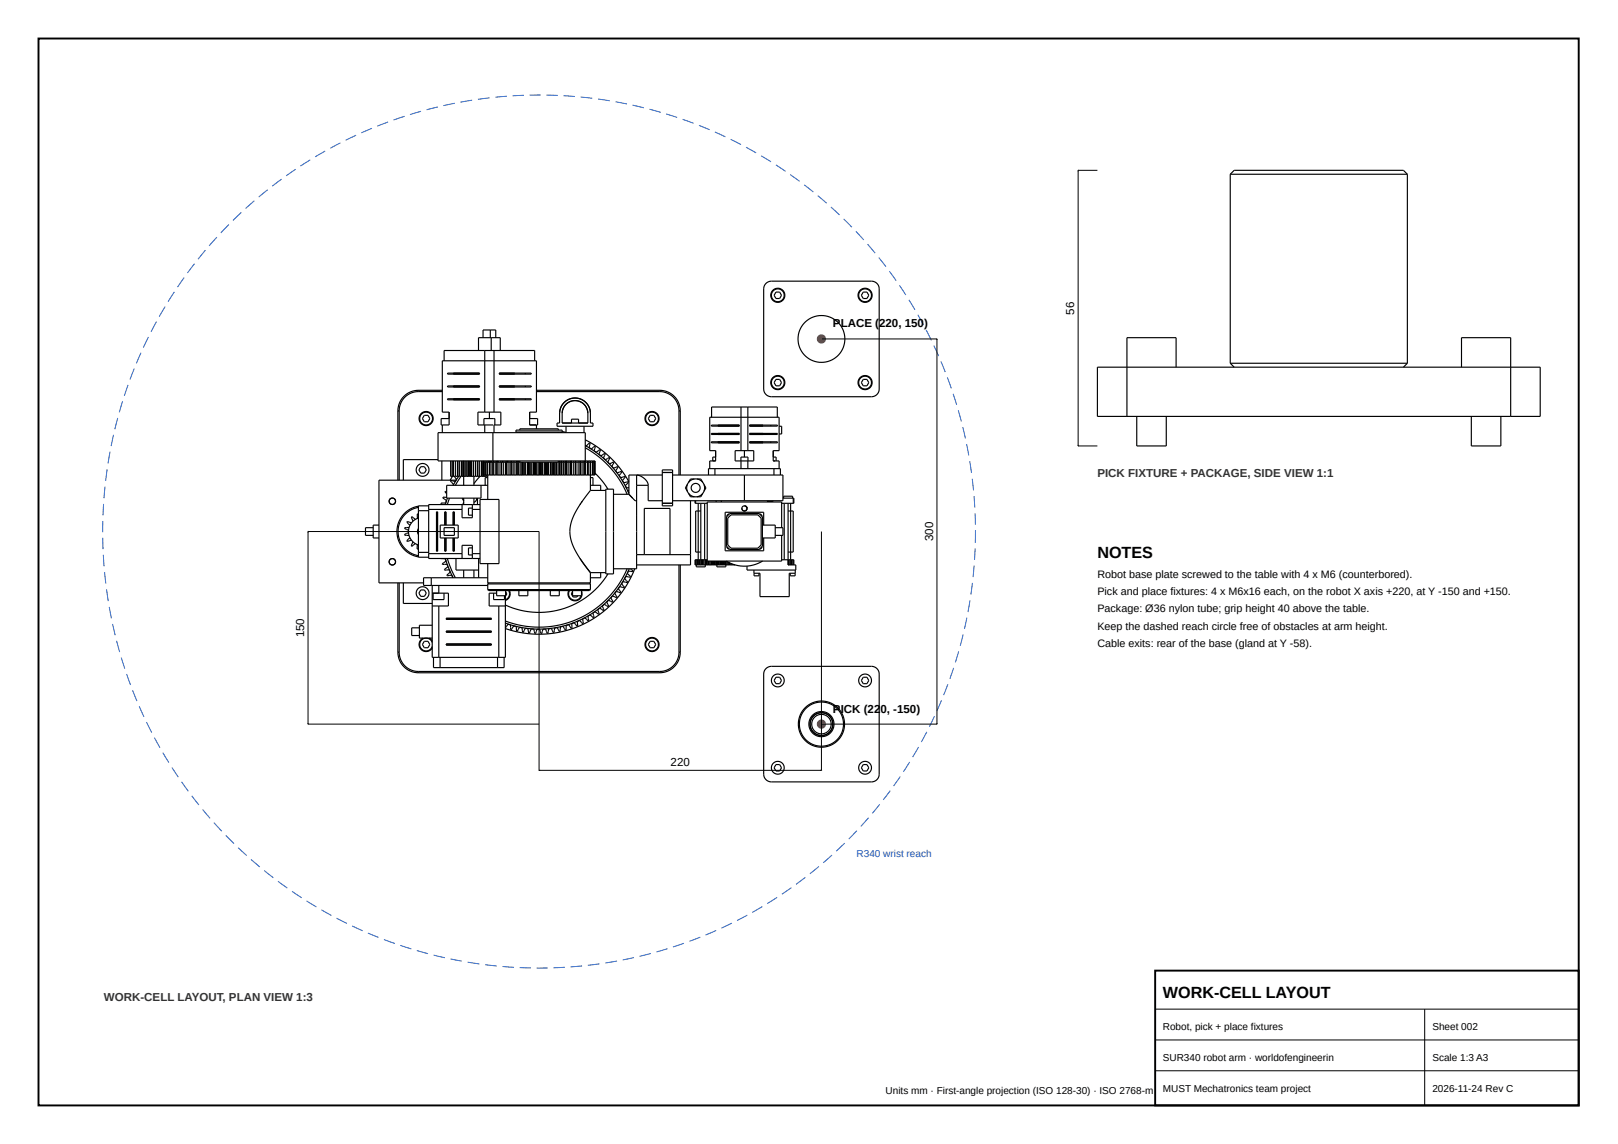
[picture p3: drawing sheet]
<svg xmlns="http://www.w3.org/2000/svg" width="420mm" height="297mm" viewBox="0 0 420 297" stroke-linecap="round" stroke-linejoin="round" font-family="sans-serif">
<path d="M10 10h400v277h-400zM300 252h110v35h-110z" fill="none" stroke="#000" stroke-width=".5"/>
<path d="M300 262h110M300 270h110M300 278h110M370 262v25" fill="none" stroke="#000" stroke-width=".26"/>
<g fill="none" stroke="#000" stroke-width=".3">
<path d="M198.9 73.6l.5-.4 .9-.2h26a2 2 0 0 1 2 2v26a2 2 0 0 1-2 2h-26a2.01 2.01 0 0 1-2-2v-26l.2-.9zM201.5 75.8h1l.5 .9-.5 .8h-1l-.5-.8zM224.2 75.8h.9l.5 .9-.5 .8h-.9l-.5-.8zM115.3 93.7v-2.7h23.5v2.7M124.3 91v-3.3h5.6v3.3M124.5 96.9h-6.7v.2h6.7M124.5 96.9h-8.3v.2h8.3M124.5 96.9v.2M125.4 87.7v-2h3.3v2M125.9 91v16M127.3 85.7v2M127.6 87.7v3.3"/>
<path d="M128.3 91v16M129.7 97.1h4M129.7 96.9h4M129.7 96.9h8.3v.2h-8.3M129.7 96.9v.2M136.4 96.9v.2M201.5 98.5h1l.5 .8-.5 .9h-1l-.5-.9zM224.2 98.5h.9l.5 .8-.5 .9h-.9l-.5-.9zM103.3 106.7v18M103.3 106.7h.4M103.7 106.7v18M108.7 101.7a5 5 0 0 0-5 5"/>
<path d="M108.7 101.3a5.4 5.4 0 0 0-5.4 5.4M108.7 101.7h6.2M108.7 101.3h6.2M108.7 101.3v.4M110.2 107.8h.9l.5 .9-.5 .8h-.9l-.5-.8zM113.8 119.3h-9.1v5.4M114.7 119.7v5M114.9 110.3h1.7v-3.3h-1.7v-13.3h24.4v13.3h-1.8v3.3M114.9 110.3v2M116.6 108.7h-2v1.6h.3M117.1 119.7v4h9.6M117.1 119.7v4"/>
<path d="M117.6 119.7v4M117.7 119.7v4M118.3 119.7v4M118.8 119.7v4M118.9 119.7v4M119.4 119.7v4M119.9 119.7v4M120.3 119.7v4M120.5 119.7v4M120.8 119.7v4M121.1 119.7v4M121.5 119.7v4"/>
<path d="M121.7 119.7v4M121.9 119.7v4M122.1 119.7v4M122.3 119.7v4M122.4 119.7v4M122.9 119.7v4M123 119.7v4M123.5 119.7v4M124 119.7v4M124.1 119.7v4M124.5 103.5h-6.7v.3h6.7M124.5 100.2h-6.7v.3h6.7"/>
<path d="M124.5 103.5h-8.3v.3h8.3M124.5 100.2h-8.3v.3h8.3M124.5 100.2v.3M124.5 103.5v.3M124.6 119.7v4M125.1 119.7v4M125.5 119.7v4M125.5 120h29M125.7 120v3.3M125.7 119.7v4M125.7 110.3v-1.6h2.8v1.6M125.9 110.3h2.2"/>
<path d="M125.9 110.3h-1.8v-3.3h6v3.3h-1.8v2M125.9 110.3v2M126 119.7v.3M126 120v3.3M126.3 119.7v.3M126.5 120v3.3M126.6 120v3.3M126.7 119.7v.3M126.9 119.7v.3M127 119.7l.1 3.6M127.1 107v1.7M127.2 119.7v3.6"/>
<path d="M127.2 120v3.3M127.4 119.7v.3M127.5 119.7v.3M127.6 119.7v.3M127.8 120v3.3M128 119.7h24M128 112.3h24v7.4M128 112.3h-14.2v7.4h14.2M128 112.3v7.4M128 120v3.3M128.1 119.7v3.6M128.2 119.7v.3"/>
<path d="M128.6 119.7v.3M128.6 120v3.3M128.9 119.7v.3M129 120v3.3M129.1 119.7v.3M129.1 120v3.3M129.3 119.7v.3M129.4 119.7v.3M129.6 120v3.3M129.7 103.8h4M129.7 103.5h4M129.7 100.5h4"/>
<path d="M129.7 100.2h4M129.7 103.5h8.3v.3h-8.3M129.7 100.2h8.3v.3h-8.3M129.7 100.2v.3M129.7 103.5v.3M129.9 119.7v.3M130.1 120v3.3M130.2 120v3.3M130.4 119.7v.3M130.5 119.7v.3M130.7 120v3.3M130.9 119.7v.3"/>
<path d="M131.3 120v3.3M131.4 120v3.3M131.4 119.7v.3M131.5 119.7v.3M131.5 120v3.3M131.8 119.7v.3M131.9 119.7v3.6M132.4 119.7v3.6M132.7 119.7v3.6M132.9 119.7v3.6M133.3 119.7v3.6M133.7 119.7v3.6"/>
<path d="M134 111.7h12v.5h-12zM134.2 119.7v3.6M134.3 119.7v3.6M134.7 119.7v3.6M135 111.7v-.4h10v.4M135 112.2v.1M135 119.7v.3M135.1 120v3.3M135.6 120v3.3M135.7 120v3.3M135.9 120v3.3M136.2 120v3.3"/>
<path d="M136.4 100.2v.3M136.4 103.5v.3M136.5 120v3.3M137 120v3.3M137.2 120v3.3M137.3 120v3.3M137.5 120v3.3M137.5 108.7h2.1v1.6h-.3M137.5 110.3h1.7M137.5 110.3h1.8M137.7 120v3.3M138 120v3.3"/>
<path d="M138.5 120v3.3M138.6 120v3.3M138.8 120v3.3M138.9 120v3.3M139.1 120v3.3M139.3 120v3.3M139.3 101.7h32M139.3 101.3h32M139.3 110.3v1M139.5 120v3.3M140 120v3.3M140.1 120v3.3"/>
<path d="M140.3 120v3.3M140.5 120v3.3M140.7 120v3.3M140.8 120v3.3M141 120v3.3M141.5 120v3.3M141.6 120v3.3M141.9 120v3.3M142.1 120v3.3M142.3 120v3.3M142.4 120v3.3M142.5 120v3.3"/>
<path d="M143 120v3.3M143.1 120v3.3M143.4 120v3.3M143.7 120v3.3M143.9 120v3.3M144.4 120v3.3M144.6 120v3.3M145 112.2v.1M145 119.7l-.1 3.6M145.3 119.7v3.6M145.4 119.7v3.6M145.6 112.2l-.1 .1"/>
<path d="M145.8 119.7v3.6M145.8 112.2l.1 .1M145.9 119.7v3.6M146 112l1 .3M146.4 119.7v3.6M146.6 104.4a4 4 0 0 1 4.3-.8 4 4 0 0 1 2.4 3.6v2.6h.7v.9h-9.3v-.9h.6v-2.6a4 4 0 0 1 1.3-2.8zM146.8 119.7v3.6M146.9 105a3.3 3.3 0 0 1 3.7-.8 3.3 3.3 0 0 1 2.1 3.1v2.5h-6.7l.1-3.3zM146.9 119.7v3.6M147 110.7v1.6M147.1 119.7v3.6M147.2 119.7v3.6"/>
<path d="M147.7 119.7v3.6M148.1 119.7v3.6M148.3 119.7v3.6M148.4 109.8v-1h1.8v1M148.5 119.7v3.6M149 119.7v3.6M149.4 119.7v3.6M149.6 119.7v3.6M150.1 119.7v3.6M150.6 119.7v3.6M150.7 119.7v3.6M151.2 119.7v3.6"/>
<path d="M151.6 119.7v3.6M151.7 110.7v1.6M151.8 119.7v3.6M152 114.2a26.5 26.5 0 0 1 11.3 10.9M152 115.7a25.3 25.3 0 0 1 11.3 12.4M152 116.3a24.8 24.8 0 0 1 10.9 12M152 115.6l.3 .2 .8-.8 .2 .1-.3 1.1 .1 .1M152 119.7h2.5v3.6h-29M152 119.7v3.6M152.5 119.7v3.6M152.6 119.7v3.6M152.8 119.7v3.6"/>
<path d="M153.1 116.3h.1M153.1 116.3l.5 .3 .9-.8 .1 .1-.3 1.1 .5 .4 1-.7 .1 .1-.4 1.1 .1 .1M153.3 119.7v3.6M153.3 119.7v7.6M153.8 119.7v3.6M154.2 119.7v3.6M155.6 118h.1M155.7 118l.4 .4 .9-.7 .2 .1-.5 1.1 .1 .1M156.8 119h.1M156.8 119l.4 .4 1-.6 .2 .1-.6 1 .5 .5 1.1-.5 .1 .1-.6 1.1 .1 .1M168.8 107.8h1l.5 .9-.5 .8h-1l-.4-.8zM171.3 101.7a5 5 0 0 1 5 5"/>
<path d="M171.3 101.3a5.4 5.4 0 0 1 5.4 5.4M171.3 101.3v.4M176.3 106.7v16.6M176.3 106.7h.4M176.7 106.7v16.6M184.8 108.3v-2.6h17.1v2.6M185.8 118.7h-.7v1h.7M185.8 119.7h-1.5v2M185.8 119.7v-2.7h-1.5v-8.7h18v8.7h-1.5v2.7M190.9 117h4.8v2.7h-4.8zM192 114.7h-5.5v.3h5.5M192 112.5h-5.5v.3h5.5"/>
<path d="M192 110.4h-5.5v.2h5.5M192 114.7h-7.2v.3h7.2M192 112.5h-7.2v.3h7.2M192 110.4h-7.2v.2h7.2M192 110.4v.2M192 112.5v.3M192 114.7v.3M192.4 105.7v11.3M193.3 117v1.7M194.2 105.7v11.3M194.2 119.7v2M194.2 119.7v-1h-1.8v3"/>
<path d="M194.7 115h3.5M194.7 114.7h3.5M194.7 112.8h3.5M194.7 112.5h3.5M194.7 110.6h3.5M194.7 110.4h3.5M194.7 114.7h7.2v.3h-7.2M194.7 110.4h7.2v.2h-7.2M194.7 112.5h7.2v.3h-7.2M194.7 110.4v.2M194.7 112.5v.3M194.7 114.7v.3"/>
<path d="M200.2 110.4v.2M200.2 112.5v.3M200.2 114.7v.3M200.8 119.7h.5M200.8 118.7h.8v1M200.8 119.7h1.5v2M202.3 110.7h.7v2h-.7M96.9 137h-2v2h2M98.4 136.3h-1.5v3.4h1.5M106.1 138.3l-1 .5v.1l1.1 .1M106.2 137h-1.1v.2l1 .5M106.4 139.6l-.8 .8 .1 .2 1.1-.4"/>
<path d="M106.8 135.8l-1-.4-.1 .2 .8 .8M107.8 134.9l-.8-.8-.2 .2 .5 1M108.7 131.4a6.7 6.7 0 0 0-5.6 6.6 6.7 6.7 0 0 0 5.6 6.6M108.7 131.7a6.4 6.4 0 0 0-5.3 6.3 6.4 6.4 0 0 0 5.3 6.3M108.7 137.2l-.3 .7 .3 .9M108.7 134.5a3.7 3.7 0 0 0-2.6 3.5 3.7 3.7 0 0 0 2.6 3.5M108.7 133.6l-.3-.2v1.2M108.7 132.6h2.6M109.3 121.2h.9l.5 .8-.5 .8h-.9l-.5-.8zM111.3 132.3h8.7M111.3 131.3h-2.6v13.4h2.6M113.4 132.9v10.2"/>
<path d="M113.4 132.9h.2M113.6 132.9v10.2M114.3 136.3h4.7v3.4h-4.7zM115.3 137h2.7v2h-2.7zM115.5 132.9v3.4zM115.5 139.7v3.4zM115.5 132.9h.3M115.8 130.4l-.1 .2h-1.2v.2l.3 .2M115.8 130.4h.1M115.8 132.9v3.4zM115.8 139.7v3.4zM116 127.6h-.4v.2l.4 .3"/>
<path d="M116 129.1h-1v.1l.9 .7-.1 .5M116 126h8.9v3.3h-8.9zM116.2 129.3l-.6 1.7M116.7 129.3l-.5 1.7M117.5 123.7l-.6 1M117.7 132.9v3.4zM117.7 139.7v3.4zM117.7 132.9h.3M117.9 123.7l.7 .7-.3 .5M118 132.9v3.4zM118 139.7v3.4zM118.3 124.9l-.1 .1-1.1-.3-.1 .2 .8 .8-.2 .3"/>
<path d="M118.3 124.9h.1M118.4 124.7h-20v26.6h11.6M118.9 123.7h.2M119.1 123.7l-1.4 2.3M119.7 123.7l-1.4 2.3M120 131v3.4h2.7v-3.4M120 129.3l.4 .8M120.3 129.3l.1 .6M120.4 130.4l-.2 .6M120.4 123.7v2.3M120.4 129.3v1.7M122.7 131.9h-1v1.8h1"/>
<path d="M122.7 132.3h2M123.1 123.7v2.3M123.1 129.3v1.7M123.8 129.3l-.2 .7-.5 .4M124 129.3v1.7M124.6 123.7l-1.5 1.9M124.7 129.7h4.9v16.6h-4.9zM124.7 131h-13.4v14h13.4M124.9 126h1.8M126 123.3v.4M126.3 123.3v.4M126.7 124h-.7v2"/>
<path d="M126.7 123.3v6.4M150.8 130.7l-.2 .3M151.2 130.1l-.3 .4M153.3 126h2.7v1.3M153.3 124h.7v2M153.3 127.3a23.6 23.6 0 0 0-5.2 9.2 11.2 11.2 0 0 0 2.5 8.4l2.7 3.8M153.3 127.3h4M154.5 122.8l1.8 2 1.6 2.2M157.3 127h2v22h-2zM159 121.2h.1M159 121.2l.3 .4 1.1-.5 .1 .2-.6 .9 .4 .6 1.1-.4 .1 .1-.7 1 .1 .1M159.3 128.3h4"/>
<path d="M160.9 123.6h.1M160.9 123.6l.3 .4 1.1-.3 .1 .1-.8 .9 .4 .6 1.1-.2 .1 .1-.8 .9 .3 .6 .6-.1M161.7 124.9h.1M163.1 127.6h.1M163.1 127.6l.2 .4M163.3 128.3l.2 .2M163.3 128.3l1.6 1.7h.4M163.3 127.2l-.2 .4M163.5 128.5l.8 .8M165.3 126v18M165.3 123.3v2.7M165.3 123.3h-2v5"/>
<path d="M165.3 123.3a3.5 3.5 0 0 1 3 2.7M165.3 123.3h6.7M165.3 126h3M168.3 126v4h3.7M172 122.7v8M172 130.7h2.7M172 130.7v.6h2.7v-.6M172 122.7v-.7h2.7v.7M172 122.7h2.7M174.7 122.7v8M174.7 123.3h26.3M174.7 130h18.6"/>
<path d="M178.5 125.8l-.5 .9 .5 .8M178.8 128.1l.5 .9h1M179.3 130v14M180.3 124.4h-1l-.5 .8M180.5 130v.7h.2M180.7 130.7h1.3M180.7 130v.7M181 124.4h1l.5 .8M181.3 130.7v16M182 130.7h1M182 132.7h-1.3v10.6h1.3M182 130.7v14.6"/>
<path d="M182.5 128.1l-.5 .9h-1M182.8 125.8l.5 .9-.5 .8M183 130.7h.7M183 130.7v14.6M185.7 121.7h-1.7v1.6M185.7 121.7h15.3M185.7 121.7v1.6M186 130v.3M187.3 130v.3M189.4 133.4l-.4 .2-.3 .5M189.5 133.3h7.7l.8 .9v7.6l-.8 .9h-7.7l-.8-.9v-7.6zM189.8 133.7h7l.9 .8v7l-.9 .8h-7l-.8-.8v-7z"/>
<path d="M192.7 131.9a.67 .67 0 0 0 .6 .8M193.3 131.3h.1M193.3 123.3v6.7M193.4 131.3l.3 .2M193.4 131.3h.1M193.5 131.4h.1M193.6 131.4h.1M193.7 132.6l-.4 .1M193.7 131.5h.1M193.8 131.5l.2 .5M193.8 131.5h.1M193.8 131.5l.2 .4"/>
<path d="M193.8 132.4l-.1 .2M193.9 132.3h.1M193.9 132.2v.1M194 132.2h.1M194 131.9v.1M194 132l-.3 .6M194 132h.1M197.2 133.4l.5 .2 .2 .5M198 136.3h3.3v3.4h-3.3M198.3 136.3v-3.3h-10v10h10v-3.3M199.3 130.2h1.2v.1M199.3 130v.3"/>
<path d="M200.7 130v.3M201 123.3h1.7M201 121.7h1.7v1.6M201 121.7v1.6M201.3 137h2v2h-2M202.7 123.3h.6v6.7h-10M203 137v-6.7h-19.3v15.4h19.3v-6.7M203 130.7h.7M203.3 129.3h2.7M203.5 129.3v-.5h2.3v.5M203.7 130.7h1M203.7 130.7v14.6"/>
<path d="M204.7 132.7h1.3v10.6h-1.3M204.7 130.7v16h2v1.3h-12.7v-1M204.7 130.7h1.3M205.3 130.7v14.6M206 129.3h.2v1.4h-.2M206 129.3v1.4M103.3 151.3v18M103.7 151.3v18M104.7 151.3v5.4h7.5M107.2 140.7l-.4 1 .1 .1 .9-.7M108.4 141.4l-.1 1.1 .2 .1 .2-.2M108.7 143.4h2.6"/>
<path d="M109.3 153.2h.9l.5 .8-.5 .8h-.9l-.5-.8zM111.3 143.7h8.7M112 150h-2v2h2M112 150h14.7M112 152h14.7M112 150v2M112.2 152v18.7h19l.1-17.4M112.2 154h4.3v3.3h-4.3M113.4 143.1h.2M114 152v2h-1.5v1.7h2.8v-1.7M114 157.3v13.4M114.4 145h1.2l.2 .7-.9 .7v.1h1.2l.2 .5"/>
<path d="M114.4 145h.1M115.5 143.1h.3M115.6 145l.7 2 1.4 3M116.2 145l1.1 3.1 1 1.9M116.3 147v.1l-.9 .8 .1 .1 1.1-.1 .2 .5M116.3 147h.1M116.8 148.4h.1M116.9 148.4v.1l-.9 .8 .1 .2 1.2-.2 .2 .5M117.5 149.8h.1M117.5 149.8v.2M117.7 143.1h.3M118.4 145v3h5.9"/>
<path d="M120 145v-3.4h2.7v3.4M120.4 148v2M122.7 142.2h-1v1.9h1M122.7 143.7h2M123.1 148v2M124.3 145v5M126.7 146.3v5h26.6v-2.6M126.7 153.1h26.6M126.7 151.6h26.6M126.7 153.1l.2 .2h26.2l.2-.2M126.7 151.6v1.5M126.9 151.3l-.2 .3"/>
<path d="M128.2 154v1.7h2.8v-1M129 153.3v1.4h2.3M129 154h-2v3.3h4.2M129.5 157.3v13.4M131.3 153.6l.3 .6-.4 .6M132.1 153.3a1.68 1.68 0 0 1-.9 2.4M132.3 153.3a1.83 1.83 0 0 1-1.1 2.6M134.7 153.3v1.4h2.4v-1.4M142.9 153.3v1.4h2.3v-1.4M147.7 153.3a1.83 1.83 0 0 0 1.6 2.7 1.83 1.83 0 0 0 1.7-2.6M147.9 153.3a1.67 1.67 0 0 0 .8 2.4 1.67 1.67 0 0 0 2.2-1M148.7 153.3v1.4h2.3v-1.4"/>
<path d="M148.7 153.6l-.3 .6 .4 .8h1l.2-.3M150.6 145l2.7 3.7M153.1 151.3l.2 .3M153.3 151.6v1.5M153.3 148.7h4M154.4 158.9l-.4 .3 .3 1.1-.2 .1-.8-.8-.6 .4 .2 1.1-.1 .1-.9-.8-.1 .1M154.4 158.9h.1M155.6 158l-.4 .3 .4 1.1-.1 .1-1-.7-.1 .1M155.6 158h.1M156 148.7v1.3h-2.7M157.9 149a21 21 0 0 1-26.7 8.1M159 154.8l-.4 .4 .6 1-.1 .2-1.1-.6-.4 .5 .5 1.1-.2 .1-1-.6-.5 .4 .5 1.1-.2 .1-.9-.6-.2 .1"/>
<path d="M159 154.8h.1M160 153.7l-.4 .4 .7 .9-.1 .2-1.1-.5-.1 .1M160 153.6v.1M161.7 151.1l-.3 .5 .8 .9-.1 .1-1.1-.3-.4 .5 .7 1-.1 .1-1.1-.4-.1 .1M161.7 151.1h.1M162.5 149.8l-.3 .5 .8 .8-.1 .2-1.1-.3-.1 .1M162.5 149.8h.1M162.9 147.7a24.8 24.8 0 0 1-31.7 13.5M163.1 148.4l-.2 .5 .9 .8-.1 .2-1.2-.2v.1M163.1 148.4h.1M163.4 147.7a25.3 25.3 0 0 1-32.2 14.1M163.7 147.7l.7 .5v.2l-1.2-.1-.1 .1"/>
<path d="M164.8 147.7a26.7 26.7 0 0 1-33.6 15.5M165.3 146.7v1h-6M165.3 144v2.7M165.3 144h14M167.3 144v-12h6.7v12M176.3 146.7v22.6M176.7 146.7v22.6M179.3 144v2.7h-14M180.7 145.3h-.2v1.4h.2M180.7 146.7h10.2M180.7 145.3h1.3M180.7 145.3v1.4"/>
<path d="M180.8 146.7v.5h2.4v-.5M181 145.3v1.4M181.1 145.3v1.4M181.7 145.3v1.4M181.8 145.3v1.4M182 145.3h1M182.1 145.3v1.4M182.3 145.3v1.4M182.4 145.3v1.4M182.7 145.3v1.4M183 145.3h.7M183.1 145.3v1.4"/>
<path d="M183.2 145.3v1.4M183.5 145.3v1.4M183.8 145.7v1M183.9 145.7v1M184 145.7v1M184.1 145.7v1M184.3 145.7v1M184.7 145.7v1M185 145.7v1M185.1 145.7v1M185.3 145.7v1M185.5 145.7v1"/>
<path d="M185.6 145.7v1M186 145.7v1M186.1 145.7l.1 1.5h2.3v-.5M186.3 145.7v1M186.5 145.7v1M186.6 145.7v1M186.9 145.7v1M187 145.7v1M187.1 145.7v1M187.2 145.7v1M187.3 145.7v1M187.5 145.7v1"/>
<path d="M187.6 145.7v1M187.9 145.7v1M188.1 145.7v1M188.2 145.7v1M188.3 145.7v1M188.4 145.7v1M188.5 145.7v1M188.6 145.7a9 9 0 0 0 9.4 0M188.7 141.9l.3 .5 .4 .2M188.9 145.8v.9M189.1 145.9v.8M189.3 146v.7"/>
<path d="M189.4 146.1v.6M189.5 146.1v.6M189.8 146.3v.4M190.1 146.4v.3M190.3 146.5v.2M190.4 146.5v.2M190.6 146.6v.1M195.8 148v1.5h1.3v-.7M195.8 148.8h1.6v6.1h7.6v-6.1h1.5M197.9 141.9l-.2 .5-.5 .2M203 145.3h.7M203.7 145.3h2.3"/>
<path d="M204.7 145.3v1.4M204.8 145.3v1.4M205.2 145.3v1.4M205.5 145.3v1.4M205.7 145.3v1.4M206 145.3h.2v1.4M206 145.3v1.4M206.5 148v1.5h-1.3v-.7M103.3 169.3a5.4 5.4 0 0 0 5.4 5.4M103.3 169.3h.4M103.7 169.3a5 5 0 0 0 5 5M108.7 174.7h62.6"/>
<path d="M108.7 174.3h62.6M108.7 174.3v.4M108.9 163h-2v2h2M109.9 165.7a1.83 1.83 0 0 0-.6 2.9 1.83 1.83 0 0 0 2.9-.3M110.2 166.5h.9l.5 .8-.5 .9h-.9l-.5-.9zM111.4 165.7l.8 .7M112.2 166.8a1.67 1.67 0 0 0-2.5-.8 1.67 1.67 0 0 0 0 2.7 1.67 1.67 0 0 0 2.5-.9M112.2 162.3h-3.3v3.4h3.3M112.6 170.7v2.6h18.3v-2.6M114.3 170.7v2.6M115.9 160.5h11.7M115.9 160.8h11.7"/>
<path d="M115.9 163.9h11.7M115.9 164.1h11.7M115.9 167.2h11.7M115.9 167.5h11.7M115.9 160.5v.3M115.9 163.9v.2M115.9 167.2v.3M127.6 160.5v.3M127.6 163.9v.2M127.6 167.2v.3M129.2 170.7v2.6M132.4 162.2h.1"/>
<path d="M132.4 162.2l-.5-.1-.7 .9M132.4 162.2l.2 .1v1.1l.2 .1 .6-1 .7 .2 .1 1.1 .1 .1 .6-1 .5 .1M135.4 163h.1M135.4 163h.2l.1 1.1 .2 .1 .5-1.1 .7 .1 .2 1.2h.2l.4-1.1h.7l.3 1.2h.2l.4-1.1h.5M136.9 163.2h.1M140 163.4h.1M141.5 163.3h.1M141.5 163.3l-.5 .1-.3 1.1h-.2l-.4-1.1h-.1M143 163.2h.1M143 163.2h-.5l-.2 1.2h-.2l-.4-1.1h-.2M144.6 163h.1M144.6 163h-.6l-.1 1.2h-.2l-.5-1h-.1"/>
<path d="M146.1 162.6l-.6 .2-.1 1.1-.1 .1-.6-1.1-.1 .1M146.1 162.6h.1M149 161.7h.1M149 161.7l-.5 .2v1.2h-.1l-.7-.9h-.2l-.5 .2v1.2h-.2l-.6-1h-.1M151.8 160.5l-.5 .2 .2 1.2h-.2l-.8-.8-.6 .2 .1 1.2-.1 .1-.8-.9h-.1M151.8 160.5h.1M168.8 166.5h1l.5 .8-.5 .9h-1l-.4-.9zM171.3 174.3v.4M176.3 169.3a5 5 0 0 1-5 5M176.3 169.3h.4M176.7 169.3a5.4 5.4 0 0 1-5.4 5.4M198.9 173.6l.5-.4 .9-.2h26a2 2 0 0 1 2 2v26a2 2 0 0 1-2 2h-26a2.01 2.01 0 0 1-2-2v-26l.2-.9z"/>
<path d="M201.5 175.8h1l.5 .9-.5 .8h-1l-.5-.8zM224.2 175.8h.9l.5 .9-.5 .8h-.9l-.5-.8zM201.5 198.5h1l.5 .8-.5 .9h-1l-.5-.9zM224.2 198.5h.9l.5 .8-.5 .9h-.9l-.5-.9z"/>
<circle cx="202" cy="76.7" r="1.83"/>
<circle cx="202" cy="76.7" r="1.67"/>
<circle cx="224.7" cy="76.7" r="1.67"/>
<circle cx="224.7" cy="76.7" r="1.83"/>
<circle cx="202" cy="99.3" r="1.83"/>
<circle cx="202" cy="99.3" r="1.67"/>
<circle cx="213.3" cy="88" r="6.1"/>
<circle cx="224.7" cy="99.3" r="1.67"/>
<circle cx="224.7" cy="99.3" r="1.83"/>
<circle cx="110.7" cy="108.7" r="1.67"/>
<circle cx="110.7" cy="108.7" r="1.83"/>
<circle cx="169.3" cy="108.7" r="1.67"/>
<circle cx="169.3" cy="108.7" r="1.83"/>
<circle cx="101.9" cy="130.1" r=".84"/>
<circle cx="109.8" cy="122" r="1.66"/>
<circle cx="180.7" cy="126.7" r="1.17"/>
<circle cx="180.7" cy="126.7" r="2.33"/>
<circle cx="193.3" cy="132" r=".67"/>
<circle cx="101.9" cy="145.9" r=".84"/>
<circle cx="109.8" cy="154" r="1.66"/>
<circle cx="169.3" cy="167.3" r="1.67"/>
<circle cx="169.3" cy="167.3" r="1.83"/>
<circle cx="202" cy="176.7" r="1.67"/>
<circle cx="224.7" cy="176.7" r="1.67"/>
<circle cx="202" cy="199.3" r="1.67"/>
<circle cx="213.3" cy="188" r="3"/>
<circle cx="213.3" cy="188" r="6"/>
<circle cx="213.3" cy="188" r="3.3"/>
<circle cx="213.3" cy="188" r="5.7"/>
<circle cx="213.3" cy="188" r="2.93"/>
<circle cx="213.3" cy="188" r="2.53"/>
<circle cx="224.7" cy="199.3" r="1.67"/>
</g>
<path d="M253.1 142.4h.3l-.2 3-.2-.1zM252.9 146.8h.2l-.3 3h-.2zM252.4 151.3h.3l-.4 3.1-.3-.1zM251.8 155.9h.2l-.5 3h-.2zM251 160.3l.2 .1-.6 2.9h-.2zM250 164.7l.2 .1-.7 2.9-.2-.1zM248.8 169.1l.3 .1-.9 2.8-.2-.1zM247.5 173.4h.3l-1 2.9-.2-.1zM246 177.6l.3 .1-1.1 2.8-.2-.1zM244.4 181.8l.2 .1-1.2 2.7-.2-.1zM242.6 185.9l.2 .1-1.3 2.7-.2-.1zM240.6 190l.2 .1-1.4 2.6-.2-.1zM238.4 193.9l.3 .1-1.6 2.6-.2-.1zM236.1 197.8l.3 .1-1.7 2.5-.2-.1zM233.7 201.5l.2 .2-1.7 2.4-.2-.1zM231.1 205.2l.2 .2-1.8 2.3-.2-.1zM228.4 208.8l.2 .1-2 2.4-.2-.2zM225.5 212.2l.2 .2-2.1 2.2-.1-.1zM222.4 215.6l.2 .2-2.1 2.1-.2-.2zM217.1 220.9l2.2-2.1 .2 .2-2.2 2.1zM213.7 223.9l2.3-2 .2 .2-2.3 2zM210.3 226.8l2.3-1.9 .1 .2-2.3 1.9zM206.7 229.5l2.4-1.8 .1 .2-2.4 1.8zM203 232.1l2.5-1.7 .1 .2-2.5 1.7zM199.2 234.5l2.5-1.6 .2 .2-2.6 1.6zM195.3 236.8l2.6-1.5 .1 .2-2.6 1.5zM191.4 238.9l2.6-1.4 .1 .2-2.6 1.4zM187.3 240.8l2.7-1.2 .1 .2-2.7 1.3zM183.2 242.6l2.7-1.1 .1 .2-2.7 1.2zM179 244.3l2.8-1.1 .1 .2-2.8 1.1zM174.7 245.7l2.9-.9 .1 .2-2.9 1zM170.4 247l2.9-.8 .1 .2-2.9 .9zM166.1 248.2l2.9-.8 .1 .3-3 .7zM161.7 249.1l2.9-.6 .1 .2-3 .7zM157.2 249.9l3-.5 .1 .2-3.1 .5zM152.7 250.5l3-.4v.3l-3 .3zM148.2 250.9l3-.2v.2l-3 .3zM143.7 251.1l3-.1v.3l-3 .1zM139.4 251.2h2.9v.2l-2.9 .1zM135 251.1l2.9 .1v.2l-2.9-.1zM130.5 250.8l3 .2v.3l-3-.2zM126 250.3l3 .4v.2l-3-.3zM121.5 249.7l3 .4v.3l-3.1-.5zM117 248.8l3 .6-.1 .3-2.9-.6zM112.6 247.8l3 .7-.1 .3-2.9-.7zM108.3 246.7l2.9 .8-.1 .2-2.9-.8zM104 245.3l2.9 .9-.1 .3-2.9-.9zM99.8 243.8l2.8 1-.1 .3-2.8-1.1zM95.6 242.1l2.8 1.2-.1 .2-2.8-1.1zM91.5 240.3l2.7 1.2-.1 .3-2.7-1.3zM87.5 238.3l2.6 1.3-.1 .3-2.7-1.4zM83.5 236.1l2.6 1.5-.1 .2-2.6-1.5zM79.7 233.8l2.5 1.6-.1 .2-2.6-1.6zM75.9 231.3l2.5 1.7-.1 .2-2.5-1.7zM72.3 228.7l2.4 1.8-.2 .2-2.4-1.8zM68.7 225.9l2.4 1.9-.2 .2-2.3-1.9zM65.3 223l2.3 2-.2 .2-2.3-2zM61.9 220l2.2 2-.1 .2-2.2-2zM58.5 217l.2-.2 2.2 2.1-.2 .2zM55.5 213.7l.1-.2 2.1 2.2-.2 .2zM52.5 210.2l.2-.1 2 2.3-.2 .1zM49.7 206.7l.2-.2 1.9 2.4-.2 .2zM47.1 203.1l.2-.2 1.7 2.4-.2 .2zM44.5 199.3l.3-.1 1.6 2.5-.2 .1zM42.2 195.5l.2-.1 1.6 2.5-.3 .2zM40 191.6l.2-.2 1.4 2.7-.2 .1zM37.9 187.5l.3-.1 1.3 2.7-.2 .1zM36 183.4l.3-.1 1.2 2.8-.2 .1zM34.3 179.3l.3-.1 1.1 2.8-.2 .1zM32.8 175h.2l1 2.8-.2 .1zM31.4 170.8l.2-.1 .9 2.8-.2 .1zM30.2 166.4l.2-.1 .8 3h-.2zM29.1 162h.3l.6 2.9h-.2zM28.3 157.6h.2l.6 2.9-.3 .1zM27.5 153h.3l.4 3-.2 .1zM27 148.5h.3l.3 3h-.2zM26.7 144h.3l.2 3h-.3zM26.6 139.6h.2l.1 3h-.3zM26.6 135.3h.2v2.9h-.3zM26.8 130.8h.2l-.1 3h-.3zM27.1 126.3l.3 .1-.3 3-.2-.1zM27.7 121.8h.3l-.4 3.1-.3-.1zM28.5 117.2l.2 .1-.5 3h-.3zM29.4 112.9h.2l-.6 2.9h-.3zM30.5 108.5h.2l-.8 3-.2-.1zM31.7 104.2h.2l-.8 2.9-.2-.1zM33.1 99.9l.3 .1-1 2.8-.2-.1zM34.7 95.7h.3l-1.1 2.9-.2-.1zM36.5 91.5l.2 .1-1.2 2.8-.2-.1zM38.4 87.4l.3 .2-1.3 2.7-.3-.1zM40.5 83.4l.2 .2-1.4 2.6-.2-.1zM42.8 79.5l.2 .2-1.5 2.6-.2-.2zM45.2 75.7l.2 .1-1.6 2.6-.3-.1zM47.7 72l.2 .2-1.7 2.4-.2-.1zM50.4 68.4l.2 .2-1.8 2.3-.2-.1zM53.2 64.9l.2 .1-1.9 2.4-.2-.2zM56.2 61.5l.2 .2-2 2.2-.2-.2zM59.3 58.2l.2 .2-2.1 2.2-.1-.2zM60.4 57.1l2.2-2 .2 .1-2.2 2.1zM63.7 54l2.3-2 .1 .2-2.2 2zM67.1 51.1l2.3-2 .2 .2-2.3 1.9zM70.6 48.2l2.4-1.8 .2 .2-2.4 1.8zM74.2 45.5l2.5-1.7 .2 .2-2.5 1.7zM78 43l2.5-1.6 .1 .2-2.5 1.6zM81.8 40.6l2.6-1.5 .1 .2-2.6 1.5zM85.7 38.4l2.7-1.4 .1 .2-2.7 1.4zM89.7 36.3l2.7-1.3 .1 .2-2.7 1.3zM93.8 34.4l2.7-1.2 .1 .2-2.7 1.2zM97.9 32.6l2.8-1 .1 .2-2.8 1.1zM102.2 31l2.8-.9 .1 .2-2.8 1zM106.4 29.6l2.9-.8 .1 .2-2.9 .9zM110.8 28.4l2.9-.8 .1 .3-3 .7zM115.2 27.3l2.9-.6v.2l-2.9 .6zM119.5 26.4l3.1-.5v.2l-3 .6zM124.1 25.7l3-.4 .1 .2-3.1 .4zM128.6 25.1l3-.2v.2l-2.9 .3zM133.1 24.8l3-.2v.3l-3 .1zM137.5 24.6l3-.1v.3h-2.9zM141.9 24.6h3l-.1 .3-2.9-.1zM146.3 24.7l3 .2v.3l-3-.2zM150.8 25.1l3 .3v.2l-3-.3zM155.3 25.6l3.1 .4-.1 .3-3-.5zM159.9 26.3l2.9 .6v.2l-2.9-.5zM164.3 27.2l2.9 .7v.2l-2.9-.7zM168.7 28.2l2.9 .8-.1 .3-2.9-.8zM173 29.5l2.9 .9-.1 .2-2.8-.9zM177.3 30.9l2.9 1-.1 .2-2.9-1zM181.6 32.4l2.7 1.2-.1 .2-2.7-1.1zM185.7 34.2l2.7 1.2-.1 .2-2.7-1.2zM189.8 36.1l2.7 1.3-.1 .2-2.7-1.3zM193.8 38.1l2.6 1.5-.1 .2-2.6-1.5zM197.7 40.3l2.6 1.6-.1 .2-2.6-1.6zM201.6 42.7l2.5 1.7-.2 .2-2.5-1.7zM205.3 45.2l2.4 1.8-.1 .2-2.4-1.8zM208.9 47.9l2.4 1.8-.2 .2-2.3-1.8zM212.5 50.7l2.3 2-.2 .1-2.3-1.9zM215.9 53.7l2.2 2-.2 .2-2.2-2.1zM219.2 56.8l2.1 2.1-.2 .2-2.1-2.2zM222.2 60.2l.2-.2 2 2.2-.2 .2zM225.2 63.5l.2-.2 2 2.3-.2 .2zM228.1 66.9l.2-.1 1.9 2.4-.2 .1zM230.9 70.5l.2-.1 1.7 2.4-.2 .1zM233.5 74.2l.2-.2 1.6 2.5-.2 .2zM235.9 77.9l.3-.1 1.5 2.6-.2 .1zM238.3 81.8l.2-.1 1.4 2.6-.2 .1zM240.4 85.7l.2-.1 1.4 2.7-.2 .1zM242.4 89.8l.2-.1 1.3 2.7-.2 .1zM244.2 93.9l.3-.1 1.1 2.7-.2 .1zM245.9 98h.3l1 2.8-.3 .1zM247.4 102.3l.3-.1 .9 2.9h-.3zM248.8 106.6l.2-.1 .8 2.9-.2 .1zM249.9 110.9h.3l.6 2.9-.2 .1zM250.9 115.3h.3l.5 2.9-.2 .1zM251.7 119.8l.3-.1 .4 3.1h-.2zM252.4 124.3h.2l.3 3h-.2zM252.8 128.8h.3l.2 3h-.3zM253.1 133.3h.3v2.9h-.2zM253.2 137.6h.3l-.1 3.3h-.2z" fill="#1554c0"/>
<g fill="#e5281b">
<circle cx="213.3" cy="188" r="1.2"/>
<circle cx="213.3" cy="88" r="1.2"/>
</g>
<path d="M285 44.2h-5v71.6h5M213.3 88h30v100h-30M213.3 138v62h-73.3v-62h-60v50h60" fill="none" stroke="#000" stroke-width=".26"/>
<path d="M280 44l.2 .5h-.4zM243.3 87.7l.2 .6h-.3zM279.8 115.5h.4l-.2 .5zM80 137.7l.2 .6h-.4zM79.8 187.7h.4l-.2 .6zM213.1 199.8l.5 .2-.5 .2zM243.2 187.7h.3l-.2 .6zM139.7 200l.6-.2v.4z" fill="#000"/>
<g fill="none" stroke="#000" stroke-width=".3">
<path d="M319.5 45.2h46M319.5 45.2l1-1h44l1 1M319.5 45.2v49.1M365.5 45.2v49.1M305.4 95.3v-7.6h-12.7v20.4M319.5 94.3h46M319.5 94.3l1 1M365.5 94.3l-1 1M379.6 95.3v-7.6h12.7v20.4M292.7 108.1h-7.7v-12.8h115v12.8h-7.7M292.7 108.1h99.6M295.2 108.1v7.7h7.7v-7.7"/>
<path d="M382.1 108.1v7.7h7.7v-7.7"/>
</g>
<g font-size="4.2">
<text x="285" y="145">NOTES</text>
<text x="302" y="259">WORK-CELL LAYOUT</text>
</g>
<g font-size="3">
<text x="279" y="81.7" transform="rotate(-90 279 81.7)">56</text>
<text x="216.3" y="85">PLACE (220, 150)</text>
<text x="242.3" y="140.5" transform="rotate(-90 242.3 140.5)">300</text>
<text x="79" y="165.5" transform="rotate(-90 79 165.5)">150</text>
<text x="216.3" y="185">PICK (22</text>
<text x="228.7" y="185">0, -150)</text>
<text x="174.2" y="199">220</text>
</g>
<g font-size="3" fill="#333">
<text x="285" y="123.8">PICK FIXTURE + PACKAGE, SIDE VIEW 1:1</text>
<text x="27" y="260">WORK-CELL LAYOUT, PLAN VIEW 1:3</text>
</g>
<g font-size="2.8">
<text x="285" y="150">Robot base plate screwed to the table with 4 x M6 (counterbored).</text>
<text x="285" y="154.5">Pick and place fixtures: 4 x M6x16 each, on the robot X axis +220, at Y -150 and +150.</text>
<text x="285" y="159">Package: Ø36 nylon tube; grip height 40 above the table.</text>
<text x="285" y="163.5">Keep the dashed reach circle free of obstacles at arm height.</text>
<text x="285" y="168">Cable exits: rear of the base (gland at Y -58).</text>
</g>
<text font-size="2.6" fill="#1554c0" x="222.5" y="222.5">R340 wrist reach</text>
<g font-size="2.6">
<text x="302" y="267.5">Robot, pick + place fixtures</text>
<text x="372" y="267.5">Sheet 002</text>
<text x="302" y="275.5">SUR340 robot arm · worldofengineerin</text>
<text x="372" y="275.5">Scale 1:3 A3</text>
<text x="230" y="284">Units mm · First-angle projection (ISO 128-30) · ISO 2768-m</text>
<text x="302" y="283.5">MUST Mechatronics team project</text>
<text x="372" y="283.5">2026-11-24 Rev C</text>
</g>
</svg>
